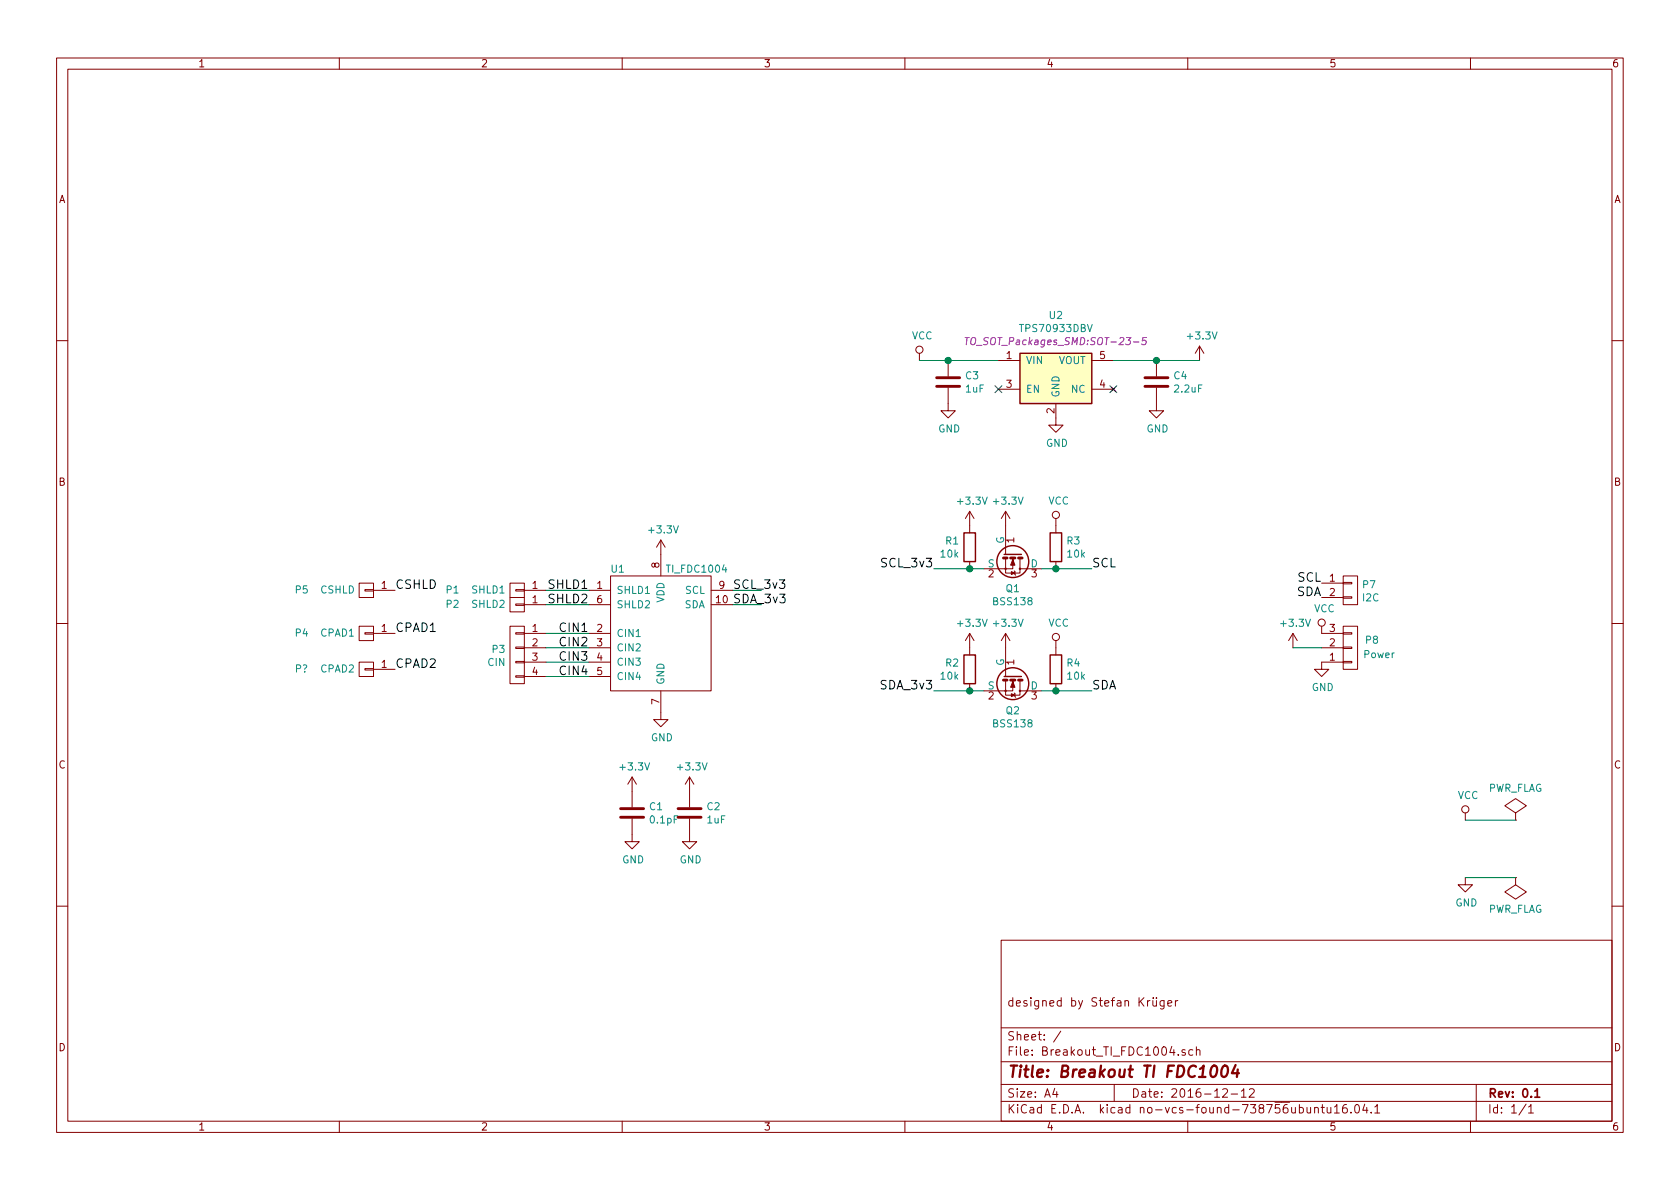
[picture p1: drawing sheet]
<svg xmlns="http://www.w3.org/2000/svg" width="297mm" height="210mm" viewBox="0 0 297 210" stroke-linecap="round" stroke-linejoin="round" font-family="sans-serif">
<g fill="none" stroke="#840000" stroke-width=".18">
<path d="M10 10.3h277v189.9h-277zM12 12.2h273v186.1h-273zM60 10.3v1.9M110 10.3v1.9M160 10.3v1.9M210 10.3v1.9M260 10.3v1.9M10 60.2h2M162.6 62.5v1.2M167.6 68.6v4h1.3l-1.3 1.3-1.2-1.3h1.2M167.6 63.7v2.8M176.5 63.7h3.8"/>
<path d="M176.5 68.8h3.8M186.7 71.4v3.8h1.3l-1.3 1.2-1.3-1.2h1.3M193 63.7h3.8M193 68.8h3.8M196.5 68.5l.7 .6M197.2 68.5l-.7 .6M204.5 68.6v4h1.2l-1.2 1.3-1.3-1.3h1.3M204.5 63.7v2.8M212.1 61.2l-.8 1.3M212.1 61.2v2.5M212.1 61.2l.8 1.3M285 60.2h2"/>
<path d="M116.8 95.5v6.3M116.8 95.5l-.7 1.3M116.8 95.5l.8 1.3M171.4 90.4v3.8M171.4 99.3v1.3M171.4 90.4l-.7 1.3M171.4 90.4l.8 1.3M177.8 98.8v1.8h-3.8M177.8 90.4v7.6M177.8 90.4l-.8 1.3M177.8 90.4l.8 1.3M179.1 98.8v1.8h-1.3v.7h2.5v-.7"/>
<path d="M180.3 98.8v1.8h3.8M186.7 91.7v2.5M186.7 99.3v1.3M10 110.3h2M63.5 110.7h2.5v2.6h-2.5zM63.5 103.1h2.5v2.6h-2.5zM63.5 117.1h2.5v2.5h-2.5zM64.5 111.9h1.5v.2h-1.5zM64.5 104.3h1.5v.2h-1.5zM64.5 118.2h1.5v.3h-1.5zM66 104.4h3.8M66 112h3.8"/>
<path d="M66 118.4h3.8M90.2 103.1h2.5v2.6h-2.5zM90.2 105.7h2.5v2.5h-2.5zM90.2 110.7h2.5v10.2h-2.5zM91.2 104.3h1.5v.2h-1.5zM91.2 106.8h1.5v.3h-1.5zM91.2 119.5h1.5v.3h-1.5zM91.2 117h1.5v.2h-1.5zM91.2 114.4h1.5v.3h-1.5zM91.2 111.9h1.5v.2h-1.5zM92.7 104.4h3.8M92.7 112h3.8"/>
<path d="M92.7 114.5h3.8M92.7 117.1h3.8M92.7 119.6h3.8M92.7 106.9h3.8M104.1 104.4h3.8M104.1 112h3.8M104.1 114.5h3.8M104.1 117.1h3.8M104.1 119.6h3.8M104.1 106.9h3.8M107.9 101.8h17.8v20.4h-17.8zM125.7 104.4h3.8"/>
<path d="M125.7 106.9h3.8M171.4 112v3.8M171.4 112l-.7 1.3M171.4 112l.8 1.3M177.8 112v7.6M177.8 112l-.8 1.3M177.8 112l.8 1.3M179.3 101l.3 .7M186.7 113.3v2.5M228.6 112l-.8 1.3M228.6 112v2.5M228.6 112l.8 1.3"/>
<path d="M233.7 110.7v1.3h3.8M233.7 114.5h3.8M233.7 103.1h3.8M233.7 105.7h3.8M237.5 105.5h1.5v.3h-1.5zM237.5 103h1.5v.2h-1.5zM237.5 101.8h2.5v5.1h-2.5zM237.5 111.9h1.5v.2h-1.5zM237.5 114.4h1.5v.3h-1.5zM237.5 117h1.5v.2h-1.5zM237.5 110.7h2.5v7.7h-2.5zM237.5 117.1h-3.8v1.3h1.2l-1.2 1.2-1.3-1.2h1.3"/>
<path d="M285 110.3h2M111.8 137.4v5.3M111.8 137.4l-.8 1.3M111.8 137.4l.7 1.3M116.8 122.2v5h1.3l-1.3 1.3-1.2-1.3h1.2M121.9 137.4v5.3M121.9 137.4l-.7 1.3M121.9 137.4l.8 1.3M171.4 120.9v1.3M177.8 120.4v1.8h-3.8M179.1 120.4v1.8h-1.3v.7h2.5v-.7M179.3 122.5l.3 .8"/>
<path d="M180.3 120.4v1.8h3.8M186.7 120.9v1.3M111.8 144.8v4h1.2l-1.2 1.3-1.3-1.3h1.3M121.9 144.8v4h1.3l-1.3 1.3-1.3-1.3h1.3M259.1 155.2v1.3h1.2l-1.2 1.2-1.3-1.2h1.3M259.1 143.8v1.2M268 145h.1M268 143.8l1.9-1.3-1.9-1.3-1.9 1.3 1.9 1.3v1.2M268 155.2h.1M268 155.2v1.3l-1.9 1.2 1.9 1.3 1.9-1.3-1.9-1.2M10 160.2h2M177 166.3h108v32h-108z"/>
<path d="M203.8 176.9l.1 .9 .4 .1 .2-.1M203.9 176.4v.2M204.5 176.4v.2M204.5 176.9v1M205.8 176.9v1.4l-.3 .1h-.3M205.8 177l-.4-.1-.3 .3 .1 .6 .2 .1 .4-.1M206.5 177.4l.7-.1-.1-.3-.4-.1-.2 .2 .1 .7h.5M207.8 176.9v1M208.3 176.9l-.5 .3M285 160.2h2M60 198.3v1.9M110 198.3v1.9"/>
<path d="M160 198.3v1.9M177 194.8h108M177 191.8h108M177 187.8h108M177 181.8h108M186.5 192.5l-.4 1h1M186.8 193v1M187.6 182.3l-1.3 2M197 191.8v3M209.5 185.7l-.3-.1-.2 .2v.2l.5 .2v.3h-.5M210 198.3v1.9M210.9 185.7l-.4-.1-.3 .3 .1 .6h.6"/>
<path d="M211.5 185.7l.3-.1 .3 .1 .1 .9M211.5 185.1v1.5M216.2 192.7l.2-.2h.4l.2 .5-.9 1h.9M217.7 193.5h1.1M219.5 193l.4-.5v1.5M219.5 194h.8M220.9 192.7l.2-.2h.4l.2 .2 .1 .3-1 1h1M229.7 195.9l.4-.1 .4 .3-.1 .6-.3 .1-.4-.1M231.1 195.8l.1 .9 .3 .1 .2-.1M231.7 195.8v1M232.4 196l.1-.1a.37 .37 0 0 1 .6 .1v.8M232.4 195.8v1"/>
<path d="M233.6 195.8h.6M233.8 195.3v1.3l.4 .2M234.6 195.8v.8a.39 .39 0 0 0 .7 .1M235.3 195.8v1M235.9 195.8l.5-.5v1.5M235.9 196.8h.9M238.1 195.3a.59 .59 0 0 0-.7 .7v.7l.2 .1 .6-.1v-.5l-.1-.2-.5-.1-.2 .3M238.9 196.7v.1M239.6 195.5l.4-.2a.94 .94 0 0 1 0 1.5l-.4-.3-.1-.6zM241.3 195.2l-.4 1.1h1M241.7 195.8v1M242.4 196.7v.1"/>
<path d="M243.1 195.8l.4-.5v1.5M243.1 196.8h.8M260 198.3v1.9M261 191.8v6.5M269.8 195.2l-1.2 2M270.3 195.8l.4-.5v1.5M270.3 196.8h.8"/>
<circle cx="162.6" cy="61.8" r=".63"/>
<circle cx="186.7" cy="91.1" r=".63"/>
<circle cx="177.8" cy="100.6" r=".13"/>
<circle cx="180.3" cy="100.6" r=".13"/>
<circle cx="186.7" cy="112.6" r=".63"/>
<circle cx="233.7" cy="110.1" r=".63"/>
<circle cx="177.8" cy="122.2" r=".13"/>
<circle cx="180.3" cy="122.2" r=".13"/>
<circle cx="259.1" cy="143.1" r=".63"/>
</g>
<path d="M271.4 193l.4-.5v1.5M271.4 194h.8" fill="none" stroke="#840000" stroke-width=".3"/>
<path d="M214.3 188.6a.45 .45 0 0 1 .5-.2 .45 .45 0 0 1 .4 .4 1.15 1.15 0 0 1-.8 1.6l-.2-.1a1.5 1.5 0 0 1 .1-1.7zM216.2 188.6a.45 .45 0 0 1 .5-.2 .45 .45 0 0 1 .4 .4 1.15 1.15 0 0 1-.8 1.6l-.2-.1a1.55 1.55 0 0 1 .1-1.7zM218.5 188.3l-.7 1.5h1.2M218.8 189.1l-.1 1.3" fill="none" stroke="#840000" stroke-width=".41"/>
<g fill="none" stroke="#008400" stroke-width=".18">
<path d="M162.6 63.7h13.9M196.8 63.7h15.3M96.5 104.4h7.6M96.5 106.9h7.6M96.5 112h7.6M96.5 114.5h7.6M96.5 117.1h7.6M96.5 119.6h7.6M129.5 104.4h5.1M129.5 106.9h5.1M165.1 100.6h8.9M184.1 100.6h8.9"/>
<path d="M228.6 114.5h5.1M165.1 122.2h8.9M184.1 122.2h8.9M259.1 155.2h8.9M259.1 145h8.9"/>
</g>
<g fill="none" stroke="#840000" stroke-width=".51">
<path d="M165.6 68.3h4.1M165.6 66.8h4.1M202.4 68.3h4.1M202.4 66.8h4.1M177.4 98.7h.7M178.7 98.7h.8M180.1 98.7h.6M177.4 120.3h.7M178.7 120.3h.8M180.1 120.3h.6M109.7 144.5h4.1M109.7 143h4.1"/>
<path d="M119.9 144.5h4.1M119.9 143h4.1"/>
</g>
<g fill="none" stroke="#840000" stroke-width=".25">
<path d="M180.3 62.5h12.7v8.9h-12.7zM170.4 94.2h2.1v5.1h-2.1zM177.5 98h3.1M185.7 94.2h2v5.1h-2zM170.4 115.8h2.1v5.1h-2.1zM177.5 119.6h3.1M185.7 115.8h2v5.1h-2z"/>
<circle cx="179.1" cy="99.3" r="2.82"/>
<circle cx="179.1" cy="120.9" r="2.82"/>
</g>
<g fill="#840000" stroke="#840000" stroke-width=".18">
<path d="M178.8 122.7l.7 .2-.7 .3z"/>
<path d="M179.1 120.5l.4 1h-.8z"/>
<path d="M178.8 101.1l.7 .2-.7 .3z"/>
<path d="M179.1 98.9l.4 1h-.8z"/>
</g>
<g fill="#008400" stroke="#008400" stroke-width=".25">
<circle cx="171.5" cy="122.2" r=".51"/>
<circle cx="186.7" cy="122.2" r=".51"/>
<circle cx="171.5" cy="100.6" r=".51"/>
<circle cx="186.7" cy="100.6" r=".51"/>
<circle cx="204.5" cy="63.7" r=".51"/>
<circle cx="167.6" cy="63.7" r=".51"/>
</g>
<path d="M180.3 62.5h12.7v8.9h-12.7z" fill="#ffffc2" stroke="#ffffc2" stroke-width=".18"/>
<path d="M170.6 59.7h.8M171 59.7l-.2 1.3M202.7 59.7h-.6l-.1 .6 .2-.1h.4v.5l-.2 .3-.5-.2" fill="none" stroke="#840084" stroke-width=".18"/>
<path d="M175.9 68.2l1.2 1.2M177.1 68.2l-1.2 1.2M196.2 68.2l1.3 1.2M197.5 68.2l-1.3 1.2" fill="none" stroke="#000084" stroke-width=".18"/>
<text font-size="2.8" fill="#840000" x="178" y="190.5">Title: Breakout TI FDC1004</text>
<g font-size="2.1">
<text x="156.1" y="100.3">SCL_3v3</text>
<text x="193" y="100.3">SCL</text>
<text x="69.8" y="104.1">CSHLD</text>
<text x="97.2" y="104.1">SHLD1</text>
<text x="97.2" y="106.7">SHLD2</text>
<text x="129.5" y="104.1">SCL_3v3</text>
<text x="129.5" y="106.7">SDA_3v3</text>
<text x="229.2" y="105.4">SDA</text>
<text x="229.4" y="102.9">SCL</text>
<text x="69.8" y="111.8">CPAD1</text>
<text x="99.3" y="111.8">CIN1</text>
<text x="69.8" y="118.1">CPAD2</text>
<text x="99.3" y="114.3">CIN2</text>
<text x="99.3" y="116.8">CIN3</text>
<text x="99.3" y="119.4">CIN4</text>
<text x="155.9" y="121.9">SDA_3v3</text>
<text x="193" y="121.9">SDA</text>
</g>
<g font-size="2.1" fill="#840000">
<text x="178" y="178">designed by Stefan Krüger</text>
<text x="178" y="184">Sheet: /</text>
<text x="178" y="186.7">File: Breakout_TI_FDC1004.sch</text>
<text x="178" y="196.9">KiCad E.D.A. kicad no-vcs-found-738756ubuntu16.04.1</text>
<text x="178" y="194.1">Size: A4</text>
<text x="200" y="194.1">Date: 2016-12-12</text>
<text x="263" y="194.1">Rev: 0.1</text>
<text x="263" y="196.9">Id: 1/1</text>
</g>
<g font-size="1.8" fill="#840000">
<text x="35" y="11.9">1</text>
<text x="85" y="11.9">2</text>
<text x="135" y="11.9">3</text>
<text x="185" y="11.9">4</text>
<text x="235" y="11.9">5</text>
<text x="285" y="11.9">6</text>
<text x="10.4" y="35.9">A</text>
<text x="285.4" y="35.9">A</text>
<text x="178" y="63.5">1</text>
<text x="194.5" y="63.5">5</text>
<text x="178" y="68.6">3</text>
<text x="194.5" y="68.6">4</text>
<text x="186.4" y="73.1" transform="rotate(-90 186.4 73.1)">2</text>
<text x="10.4" y="85.9">B</text>
<text x="285.4" y="85.9">B</text>
<text x="179.3" y="96" transform="rotate(-90 179.3 96)">1</text>
<text x="116.6" y="100.4" transform="rotate(-90 116.6 100.4)">8</text>
<text x="67.5" y="104.1">1</text>
<text x="94.1" y="104.1">1</text>
<text x="94.1" y="106.7">1</text>
<text x="105.6" y="104.1">1</text>
<text x="105.6" y="106.7">6</text>
<text x="126.7" y="106.7">10</text>
<text x="127.2" y="104.1">9</text>
<text x="174.8" y="102.1">2</text>
<text x="182.4" y="102.1">3</text>
<text x="235.1" y="102.9">1</text>
<text x="235.1" y="105.4">2</text>
<text x="67.5" y="111.8">1</text>
<text x="94.1" y="111.8">1</text>
<text x="105.6" y="111.8">2</text>
<text x="235.1" y="111.8">3</text>
<text x="67.5" y="118.1">1</text>
<text x="94.1" y="114.3">2</text>
<text x="94.1" y="116.8">3</text>
<text x="94.1" y="119.4">4</text>
<text x="105.6" y="114.3">3</text>
<text x="105.6" y="116.8">4</text>
<text x="105.6" y="119.4">5</text>
<text x="179.3" y="117.6" transform="rotate(-90 179.3 117.6)">1</text>
<text x="235.1" y="116.8">1</text>
<text x="235.1" y="114.3">2</text>
<text x="116.6" y="124.6" transform="rotate(-90 116.6 124.6)">7</text>
<text x="174.8" y="123.7">2</text>
<text x="182.4" y="123.7">3</text>
<text x="10.4" y="135.9">C</text>
<text x="285.4" y="135.9">C</text>
<text x="10.4" y="185.9">D</text>
<text x="285.4" y="185.9">D</text>
<text x="35" y="199.9">1</text>
<text x="85" y="199.9">2</text>
<text x="135" y="199.9">3</text>
<text x="185" y="199.9">4</text>
<text x="235" y="199.9">5</text>
<text x="285" y="199.9">6</text>
</g>
<g font-size="1.8" fill="#008484">
<text x="180.6" y="58.7">TPS70933DBV</text>
<text x="185.6" y="56.4">U2</text>
<text x="161.2" y="60">VCC</text>
<text x="181.4" y="64.4">VIN</text>
<text x="187.1" y="64.4">VOUT</text>
<text x="210.1" y="60">+3.3V</text>
<text x="170.8" y="67.1">C3</text>
<text x="170.8" y="69.4">1uF</text>
<text x="181.4" y="69.5">EN</text>
<text x="187.3" y="70.4" transform="rotate(-90 187.3 70.4)">GND</text>
<text x="189.5" y="69.5">NC</text>
<text x="207.6" y="67.1">C4</text>
<text x="207.8" y="69.4">2.2uF</text>
<text x="165.9" y="76.5">GND</text>
<text x="202.7" y="76.5">GND</text>
<text x="184.9" y="79">GND</text>
<text x="169.5" y="89.2">+3.3V</text>
<text x="175.8" y="89.2">+3.3V</text>
<text x="185.3" y="89.2">VCC</text>
<text x="114.9" y="94.3">+3.3V</text>
<text x="108.1" y="101.3">U1</text>
<text x="118.1" y="101.3">TI_FDC1004</text>
<text x="166.4" y="98.6">10k</text>
<text x="167.2" y="96.3">R1</text>
<text x="174.7" y="100.3">S</text>
<text x="177.5" y="96.2" transform="rotate(-90 177.5 96.2)">G</text>
<text x="182.2" y="100.3">D</text>
<text x="188.7" y="96.3">R3</text>
<text x="188.8" y="98.6">10k</text>
<text x="52.3" y="104.9">P5</text>
<text x="56.6" y="104.9">CSHLD</text>
<text x="78.9" y="104.9">P1</text>
<text x="78.9" y="107.5">P2</text>
<text x="83.5" y="104.9">SHLD1</text>
<text x="83.5" y="107.5">SHLD2</text>
<text x="109" y="105">SHLD1</text>
<text x="109" y="107.6">SHLD2</text>
<text x="117.5" y="106.6" transform="rotate(-90 117.5 106.6)">VDD</text>
<text x="121" y="107.6">SDA</text>
<text x="121.2" y="105">SCL</text>
<text x="175.8" y="107">BSS138</text>
<text x="177.9" y="104.7">Q1</text>
<text x="241" y="106.3">I2C</text>
<text x="241" y="104">P7</text>
<text x="52.3" y="112.6">P4</text>
<text x="56.7" y="112.6">CPAD1</text>
<text x="109" y="112.6">CIN1</text>
<text x="169.5" y="110.8">+3.3V</text>
<text x="175.8" y="110.8">+3.3V</text>
<text x="185.3" y="110.8">VCC</text>
<text x="226.6" y="110.8">+3.3V</text>
<text x="232.3" y="108.3">VCC</text>
<text x="241.5" y="113.8">P8</text>
<text x="52.2" y="118.9">P?</text>
<text x="56.7" y="118.9">CPAD2</text>
<text x="86.3" y="117.8">CIN</text>
<text x="87.1" y="115.5">P3</text>
<text x="109" y="115.2">CIN2</text>
<text x="109" y="117.7">CIN3</text>
<text x="167.2" y="117.9">R2</text>
<text x="177.5" y="117.8" transform="rotate(-90 177.5 117.8)">G</text>
<text x="188.7" y="117.9">R4</text>
<text x="241.2" y="116.4">Power</text>
<text x="109" y="120.3">CIN4</text>
<text x="117.5" y="121.2" transform="rotate(-90 117.5 121.2)">GND</text>
<text x="166.4" y="120.2">10k</text>
<text x="174.7" y="121.9">S</text>
<text x="182.2" y="121.9">D</text>
<text x="188.8" y="120.2">10k</text>
<text x="231.9" y="122.2">GND</text>
<text x="115.1" y="131.1">GND</text>
<text x="175.8" y="128.6">BSS138</text>
<text x="177.9" y="126.3">Q2</text>
<text x="109.8" y="136.2">+3.3V</text>
<text x="120" y="136.2">+3.3V</text>
<text x="114.9" y="143.3">C1</text>
<text x="125" y="143.3">C2</text>
<text x="257.7" y="141.3">VCC</text>
<text x="263" y="140">PWR_FLAG</text>
<text x="115.1" y="145.6">0.1pF</text>
<text x="125.1" y="145.6">1uF</text>
<text x="110" y="152.7">GND</text>
<text x="120.2" y="152.7">GND</text>
<text x="257.3" y="160.3">GND</text>
<text x="263" y="161.4">PWR_FLAG</text>
</g>
<text font-size="1.8" fill="#840084" x="172" y="61">TO_SOT_Packages_SMD:SOT-23-5</text>
</svg>
